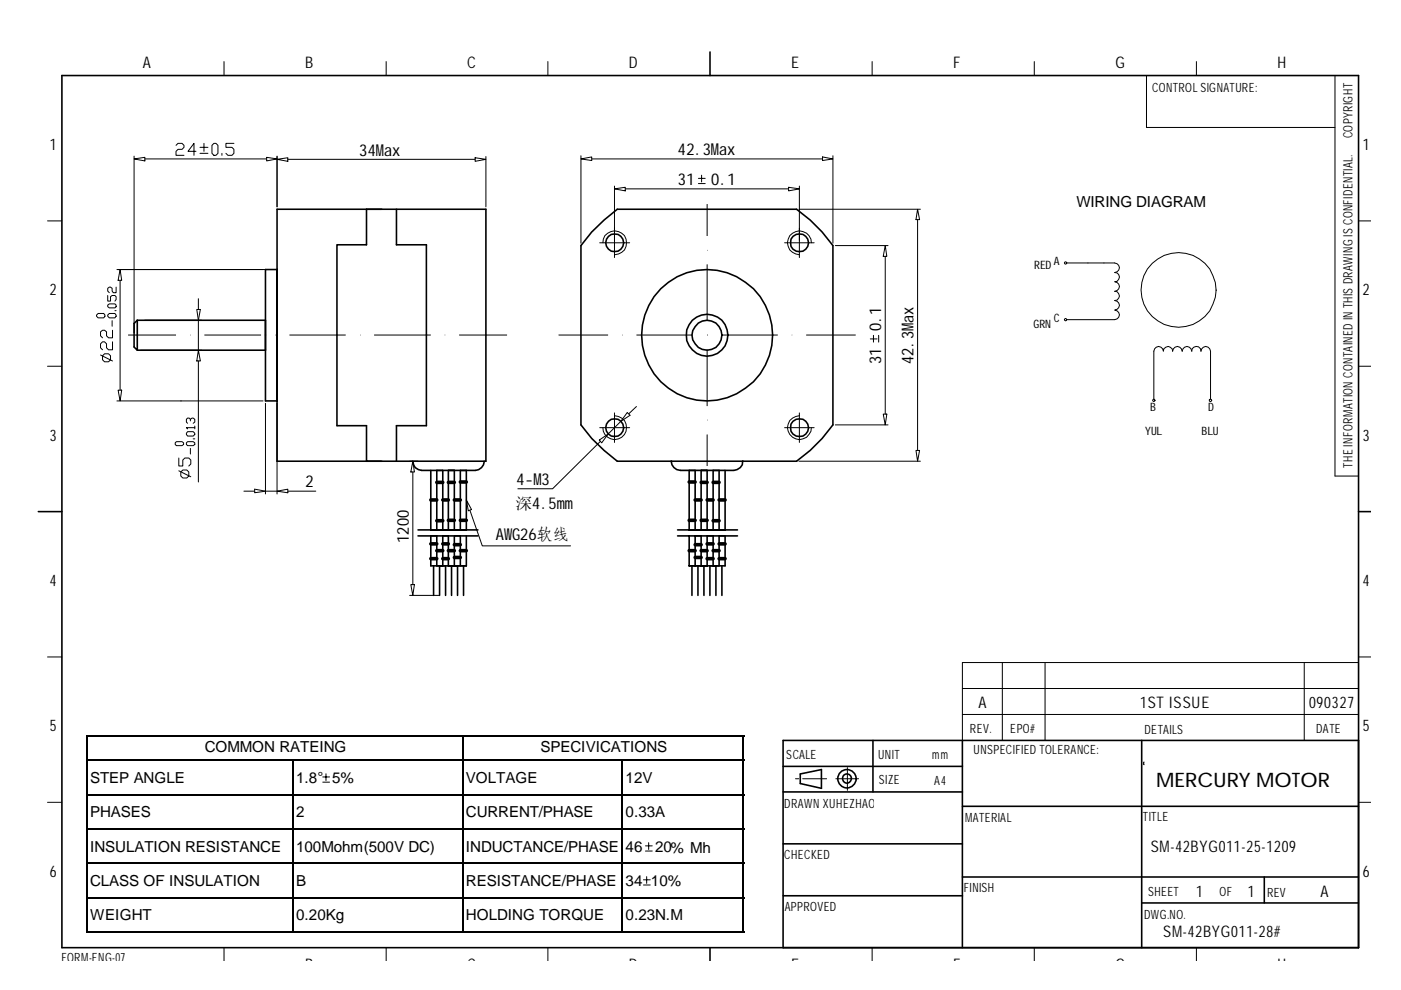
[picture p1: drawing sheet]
<svg xmlns="http://www.w3.org/2000/svg" width="297mm" height="210mm" viewBox="0 0 297 210" stroke-linecap="round" stroke-linejoin="round" font-family="sans-serif">
<g fill="none" stroke="#000" stroke-width=".21">
<path d="M47.5 13.1v2.9M81.9 13.1v2.9M116.2 13.1v2.9M184.9 13.1v2.9M219.3 13.1v2.9M243.1 16v11h39.9M253.7 13.1v2.9M283 16v84.9h5M28.4 33.7l2.3-.3v.7zM28.4 33.1v37.4M30.7 33.7h25.8M37.3 30.8l.4-.4h.9l.4 .4v.4l-.4 .5h-.9l-.4 .4v.8h1.7"/>
<path d="M41.6 32.1h-1.7l1.2-1.7v2.5M42.4 32.5h1.7M42.4 31.2h1.7M43.2 30.4v1.7M45.4 30.4h.4l.4 .4v1.7l-.4 .4h-.4l-.5-.4v-1.7zM47.1 32.5v.4M49.6 30.4h-1.7v.8h1.3l.4 .5v.8l-.4 .4h-.9l-.4-.4M56.5 33.4l2.2 .3-2.2 .4zM58.7 33.8l2.3-.4v.8zM58.7 33.1v10.8M61 33.8h39.7M100.7 33.4l2.3 .4-2.3 .4z"/>
<path d="M103 33.2v10.7M123.2 33.7l2.3-.4v.7zM123.2 33v18.6M125.5 33.7h48.9M130.3 39.5v15.1M148.1 38.9h1.4M148.1 37.8h1.4M148.8 37.1v1.5M167.2 39.7l2.3 .3-2.3 .5zM169.5 39.5v15.1M174.4 33.3l2.2 .4-2.2 .3zM176.6 33v18.6"/>
<path d="M10.1 46.8h3M24.8 57.1h31M25 57.1h31.3M25.5 57.1l.3 2.3h-.8zM25.5 59.4v23.3M127.1 51.5h6.4M127.8 51.5a2.52 2.52 0 0 1 2.6-2.5 2.52 2.52 0 0 1 2.5 2.5 2.52 2.52 0 0 1-2.6 2.5M130.3 40l2.3-.3v.8zM132.6 40h34.6M149.9 43.3v6.7M149.9 56v12.1M149.9 53.1h.1"/>
<path d="M166.4 51.5h6.2M169.4 44.4h25.7M172 51.5a2.52 2.52 0 0 0-2.5-2.5 2.52 2.52 0 0 0-2.5 2.5 2.52 2.52 0 0 0 2.5 2.5M177.1 52.1h11.2M187.7 52.1l.3 2.3h-.7zM187.7 54.4v33.4M194.5 44.4l.5 2.2h-.8zM194.5 46.6v48.9M226.2 55.8l-.3 .2-.2-.2 .2-.3 .3 .3h10.1a1.02 1.02 0 0 1 1.1 1 1.02 1.02 0 0 1-1.1 1 .97 .97 0 0 1 1.1 1 .97 .97 0 0 1-1.1 .9 1.02 1.02 0 0 1 1.1 1.1 1.02 1.02 0 0 1-1.1 1 .97 .97 0 0 1 1.1 .9 .97 .97 0 0 1-1.1 1 1.02 1.02 0 0 1 1.1 1 1.02 1.02 0 0 1-1.1 1 1.02 1.02 0 0 1 1.1 1.1 1.02 1.02 0 0 1-1.1 1h-10.1M288 46.8h2.7M10.1 77.7h3M20.8 66.5h1.2l.2 .6-.2 .3h-1.2l-.3-.3v-.3z"/>
<path d="M21.3 75.3l2.6 1.2M21.7 75.4l.5-.4h.8l.4 .4v.9l-.4 .4h-.8l-.5-.4zM22.8 64.7l.4-.3h1.2l.2 .3v.3l-.2 .3h-1.2l-.4-.3zM22.8 62.7v1.1h.6v-.9l.4-.2h.6l.2 .2v.6l-.2 .3M23.2 66.5h1.2l.2 .6-.2 .3h-1.2l-.4-.3v-.3zM23.8 68v1.2M23.9 72.5v1.7h-.9l-.4-.5v-.8l-.4-.4h-.5l-.4 .4v.8l.4 .5M23.9 70v1.6h-.9l-.4-.4v-.8l-.4-.4h-.5l-.4 .4v.8l.4 .4M24.4 65.9h.2M24.6 60.9v1.2h-.6l-.2-.4v-.6l-.4-.2-.6 .2v.6l.4 .4M27.2 71h10.1M29.8 74.3h12.9"/>
<path d="M30.6 67.9h12.1M40.4 71h.1M42.1 67.9l-.4-2.3h.8l-.4 2.3v6.4M42.1 74.3l.4 2.2h-.8zM42.1 63.3v2.3M42.1 76.5v25.7M43.3 71h12.1M58.3 71h.1M61.4 71h11.9M76.3 71h.1M79.3 71h12M94.3 71h.1"/>
<path d="M97.3 71h10.2M118.4 71h10.5M131.9 71h.1M134.9 71h12M149.9 71h.1M149.9 74.1v12M152.9 71h12M167.9 71h.1M170.9 71h10.5M184.5 71.9h1.5M185.2 71.1v1.4M186.3 71.1v1.4"/>
<path d="M288 77.7h2.7M24.8 85h31M25 82.7h.8l-.3 2.3zM37.1 93.9l.3-.3h1.2l.3 .3v.3l-.3 .3h-1.2l-.3-.3zM37.9 97.1v1.7h.9v-1.3l.4-.4h.8l.5 .4v.9l-.5 .4M37.9 99.8l2.6 1.3M39.5 93.9l.3-.3h1.2l.3 .3v.3l-.3 .3h-1.2l-.3-.3zM39.8 91.5h1.2l.3 .4v.2l-.3 .4h-1.2l-.3-.4zM40.4 89.2v-.3l-.3-.3h-.3l-.3 .3v.6l.3 .2M40.4 88.9l.3-.3 .6 .3v.6l-.3 .2M40.4 95.1v1.2M41 93h.3"/>
<path d="M41.3 90.7h-1.8l.3 .2M41.3 90.3v.6M56.3 85.5v19.2M58.7 85.5v19.2M86.8 97.8h1.8M87.5 97.8l.4 2.3h-.8zM127.1 93.3l1.8-1.3-1.3 1.9zM127.1 90.7h6.4M127.3 93.6l-10.1 10h-7.4M130.3 88.1a2.52 2.52 0 0 1 2.6 2.5 2.52 2.52 0 0 1-2.5 2.6 2.52 2.52 0 0 1-2.6-2.5M130.3 87.5v6.3M131.6 89.3l1.4-1.8 .6 .6-2 1.2-2.7 2.7"/>
<path d="M134.9 86.2l-1.6 1.5M144.3 99.7h9.4M149.9 92.1v6.7M149.9 89.1h.1M166.4 90.7h6.2M169.4 97.8h25.7M169.5 88.1a2.52 2.52 0 0 0-2.5 2.6 2.52 2.52 0 0 0 2.5 2.5 2.52 2.52 0 0 0 2.5-2.5M169.5 87.5v6.3M177.1 90.1h11.2M187.3 87.8h.7l-.3 2.3zM194.2 95.5h.8l-.5 2.3zM244.6 84.6v-10.1a1.02 1.02 0 0 1 1-1 1.02 1.02 0 0 1 1.1 1 .97 .97 0 0 1 .9-1.1 .97 .97 0 0 1 1 1.1 1.02 1.02 0 0 1 1-1 1.02 1.02 0 0 1 1 1 1.02 1.02 0 0 1 1.1-1 1.02 1.02 0 0 1 1 1 1 1 0 0 1 1.4-1l.4 .5 .1 .5a1.02 1.02 0 0 1 1-1 1.02 1.02 0 0 1 1.1 1v10.1"/>
<path d="M256.4 84.7h.4v.3h-.4zM38.3 100.1l.5-.4h.8l.4 .4v.8l-.4 .4h-.8l-.5-.4zM51.7 104.1h2.3M56.3 104.1l-2.3 .4v-.8l2.3 .4h2.4M58.7 104.1l2.3-.4v.8zM61 104.1h6M87.5 100.1v23.9M98.9 106l1.1 2-.7 .3zM99.6 108.2l2.7 7.5h18.7M10.1 139.3h3M86.8 126.2h6.3M87.1 124h.8l-.4 2.2z"/>
<path d="M288 139.3h2.7M204 146h84M204 157v-16.5h84v16.5M204 151.5h84M212.5 140.5v16.5M221.6 140.5v16.5M276.5 140.5v16.5M10.1 170.1h3M68.4 165.8h1.5M68.4 164.7h1.5M69.1 164.1v1.4M136.9 179.3h1.4"/>
<path d="M137.5 178.7v1.4M242.6 161.6v.6M288 170.1h2.7M136.4 187.6h1.5M136.4 186.5h1.5M136.9 180.4h1.4M137.1 185.9v1.4M47.5 200.9v2.7M81.9 200.9v2.7M116.2 200.9v2.7M184.9 200.9v2.7M219.3 200.9v2.7"/>
<path d="M253.7 200.9v2.7"/>
<circle cx="225.9" cy="67.8" r=".25"/>
<circle cx="249.9" cy="61.5" r="7.9"/>
<circle cx="244.6" cy="84.9" r=".25"/>
</g>
<g fill="none" stroke="#000" stroke-width=".34">
<path d="M13.1 16h274.9v184.9h-274.9zM150.5 11v5M77.7 44.4v7.5h-6.3v38.4h6.3v7.5M84.1 44.4v7.5h6.3v38.4h-6.3v7.5M125.5 49.2l2.6-2.5 2.8-2.3h38l2.9 2.3 2.5 2.5 2.3 2.9v38l-2.3 2.9-2.5 2.5-2.9 2.3h-38l-2.8-2.3-2.6-2.5-2.3-2.9v-38zM28.4 68.6l.7-.7v6.4l-.7-.7zM29.1 67.9h27.2v6.4h-27.2M58.7 71v26.8h44.3v-53.4h-44.3v26.6v-13.9h-2.4v27.9h2.4M87.5 97.8a1.88 1.88 0 0 0 1.9 1.9h11.4a2.04 2.04 0 0 0 1.9-1.9M91.3 99.7v12.7M92.6 99.7v12.7M93.9 99.7v12.7h-1.3h2.5v-12.7"/>
<path d="M96.3 99.7v12.7M97.6 99.7v12.7M98.9 99.7v12.7M142.3 97.8a2.03 2.03 0 0 0 2 1.9h11.3a1.88 1.88 0 0 0 1.9-1.9M146.1 99.7v12.7M147.4 99.7v12.7M148.7 99.7v12.7M149.9 99.7v12.7h2.6h-1.3v-12.7M152.5 99.7v12.7M153.7 99.7v12.7M8.1 108.5h5M88.6 112.4h12.7"/>
<path d="M88.6 113.6h12.7M91.3 113.6v6.4h7.6M91.9 120v6.2M92.6 113.6v6.4M93.2 120v6.2M93.9 113.6v6.4M94.5 120v6.2M95.1 113.6v6.4M95.7 120v6.2M96.3 113.6v6.4M97.6 113.6v6.4M98.3 120v6.2"/>
<path d="M98.9 120h-1.9v6.2M98.9 113.6v6.4M143.7 112.4h12.7M143.7 113.6h12.7M146.1 120h3.1v6.2M146.1 113.6v6.4M146.7 120v6.2M147.4 113.6v6.4M148 120v6.2M148.7 113.6v6.4M149.9 113.6v6.4M150.5 120v6.2"/>
<path d="M151.2 113.6v6.4M151.8 120v6.2M152.5 113.6v6.4M153.1 120v6.2M153.7 113.6v6.4h-7.6M288 108.5h2.7M18.4 155.9v41.9M18.6 156.1h139.2M98.1 156.2v41.6M157.6 156.2v41.6M185.1 157v10.9M204 157v43.9"/>
<path d="M242.1 157v43.9M288 157h-122v43.9M18.6 161.2h139.2M18.6 168.5h139.2M18.6 175.8h139.2M62.1 161.4v36.4M132 161.4v36.4M166 162.5h38M166 167.9h38M166 178.9h38M169.7 164.1l4.5-.9v3.9l-4.5-1zM204 171h84"/>
<path d="M18.6 183.1h139.2M18.6 190.4h139.2M18.6 197.6h139.2M166 189.9h38M204 185.9h84M242.1 191.4h45.9M268.1 185.9v5.5M150.5 200.9v2.7"/>
<circle cx="130.3" cy="51.5" r="1.9"/>
<circle cx="169.5" cy="51.5" r="1.92"/>
<circle cx="149.9" cy="71.1" r="3.2"/>
<circle cx="149.9" cy="71.1" r="4.4"/>
<circle cx="149.9" cy="71.1" r="13.9"/>
<circle cx="130.3" cy="90.7" r="1.9"/>
<circle cx="169.5" cy="90.7" r="1.92"/>
<circle cx="179.6" cy="165" r=".95"/>
<circle cx="179.6" cy="165.1" r="1.95"/>
</g>
<path d="M175.3 165.1h-6.6M179.7 162.7v4.9M182 165.1h-4.8" fill="none" stroke="#000" stroke-width=".21" stroke-dasharray="5.1 .8 .8"/>
<g fill="#fff" stroke="#fff" stroke-width=".21">
<path d="M248.6 179.8h38.9v4.8h-38.9z" fill-rule="evenodd"/>
<path d="M280 187h1.6v3.4h-1.6z" fill-rule="evenodd"/>
<path d="M263.5 173h9.1v3.4h-9.1z" fill-rule="evenodd"/>
<path d="M253.6 187h1.4v3.4h-1.4z" fill-rule="evenodd"/>
<path d="M264.6 187h1.3v3.4h-1.3z" fill-rule="evenodd"/>
<path d="M185.4 169h10.8v3.4h-10.8z" fill-rule="evenodd"/>
<path d="M197.6 158.3h3.6v2.8h-3.6z" fill-rule="evenodd"/>
<path d="M198 163.8h2.7v2.8h-2.7z" fill-rule="evenodd"/>
<path d="M207.4 147h1.7v3.4h-1.7z" fill-rule="evenodd"/>
<path d="M241.7 147h14.7v3.4h-14.7z" fill-rule="evenodd"/>
<path d="M277.5 147h9.5v3.4h-9.5z" fill-rule="evenodd"/>
</g>
<g fill="none" stroke="#000" stroke-width=".76">
<path d="M91.3 115.3h1.3M91.3 118.4h1.3M91.3 106h1.3M92.6 116.8h1.3M92.6 102.3h1.3M92.6 110.4h1.3M93.9 115.3h1.2M93.9 118.4h1.2M93.9 106h1.2M95.1 110.3h1.2M95.1 116.8h1.2M95.1 102.3h1.2"/>
<path d="M96.3 106h1.3M96.3 115.5h1.3M96.3 118.2h1.3M97.6 110.3h1.3M97.6 116.8h1.3M97.6 102.2h1.3M146.1 110.3h1.3M146.1 116.8h1.3M146.1 102.2h1.3M147.4 106h1.3M147.4 115.5h1.3M147.4 118.2h1.3"/>
<path d="M148.7 110.3h1.2M148.7 116.8h1.2M148.7 102.3h1.2M149.9 115.3h1.3M149.9 118.4h1.3M149.9 106h1.3M151.2 116.8h1.3M151.2 102.3h1.3M151.2 110.4h1.3M152.5 115.3h1.2M152.5 118.4h1.2M152.5 106h1.2"/>
</g>
<text font-size="4.2" x="245.1" y="166.8">MERCURY MOTOR</text>
<text font-size="3.6" x="109.3" y="107.9">深4.5mm</text>
<g font-size="3.5">
<text x="76.2" y="33">34M</text>
<text x="81.4" y="33">ax</text>
<text x="143.7" y="32.9">42.3M</text>
<text x="152.5" y="32.9">ax</text>
<text x="143.7" y="39.2">31</text>
<text x="150.8" y="39.2">0.1</text>
<text x="186.8" y="70.2" transform="rotate(-90 186.8 70.2)">0.1</text>
<text x="193.7" y="68.5" transform="rotate(-90 193.7 68.5)">ax</text>
<text x="186.8" y="77.2" transform="rotate(-90 186.8 77.2)">31</text>
<text x="193.7" y="77.2" transform="rotate(-90 193.7 77.2)">42.3M</text>
<text x="64.8" y="103.3">2</text>
<text x="109.5" y="102.8">4-M</text>
<text x="114.8" y="102.8">3</text>
<text x="86.7" y="115.1" transform="rotate(-90 86.7 115.1)">1200</text>
<text x="105.1" y="114.6">AW26软线</text>
<text x="108.6" y="114.6">G</text>
</g>
<g font-size="3.4">
<text x="30.3" y="14.3">A</text>
<text x="64.7" y="14.3">B</text>
<text x="99.1" y="14.3">C</text>
<text x="133.3" y="14.3">D</text>
<text x="167.7" y="14.3">E</text>
<text x="202.1" y="14.3">F</text>
<text x="236.5" y="14.3">G</text>
<text x="270.8" y="14.3">H</text>
<text x="10.6" y="31.8">1</text>
<text x="289" y="31.8">1</text>
<text x="10.6" y="62.6">2</text>
<text x="289" y="62.6">2</text>
<text x="10.6" y="93.4">3</text>
<text x="289" y="93.4">3</text>
<text x="10.6" y="124.2">4</text>
<text x="289" y="124.2">4</text>
<text x="10.6" y="155">5</text>
<text x="207.4" y="150.1">A</text>
<text x="241.7" y="150.1">1ST ISSUE</text>
<text x="277.5" y="150.1">090327</text>
<text x="289" y="155">5</text>
<text x="10.6" y="185.9">6</text>
<text x="244" y="180.6">SM-42BYG011-25-1209</text>
<text x="289" y="185.9">6</text>
<text x="253.6" y="190.1">1</text>
<text x="264.6" y="190.1">1</text>
<text x="280" y="190.1">A</text>
<text x="246.6" y="198.6">SM-42BYG011-28#</text>
<text x="64.7" y="205.8">B</text>
<text x="99.1" y="205.8">C</text>
<text x="133.3" y="205.8">D</text>
<text x="167.7" y="205.8">E</text>
<text x="202.1" y="205.8">F</text>
<text x="236.5" y="205.8">G</text>
<text x="270.8" y="205.8">H</text>
</g>
<g font-size="3.2">
<text x="228.2" y="43.9">WIRING DIAGRAM</text>
<text x="43.4" y="159.5">COMMON RATEING</text>
<text x="114.6" y="159.5">SPECIVICATIONS</text>
<text x="19.1" y="166">STEP ANGLE</text>
<text x="62.8" y="166">1.8° 5%</text>
<text x="98.8" y="166">VOLTAGE</text>
<text x="132.7" y="166">12V</text>
<text x="19.1" y="173.3">PHASES</text>
<text x="62.8" y="173.3">2</text>
<text x="98.8" y="173.3">CURRENT/PHASE</text>
<text x="132.7" y="173.3">0.33A</text>
<text x="19.1" y="180.5">INSULATION RESISTANCE</text>
<text x="62.8" y="180.5">100Mohm(500V DC)</text>
<text x="98.8" y="180.5">INDUCTANCE/PHASE</text>
<text x="132.7" y="180.5">46</text>
<text x="138.9" y="180.5">20% Mh</text>
<text x="19.1" y="187.8">CLASS OF INSULATION</text>
<text x="62.8" y="187.8">B</text>
<text x="98.8" y="187.8">RESISTANCE/PHASE</text>
<text x="132.7" y="187.8">34</text>
<text x="138" y="187.8">10%</text>
<text x="19.1" y="195.1">WEIGHT</text>
<text x="62.8" y="195.1">0.20Kg</text>
<text x="98.8" y="195.1">HOLDING TORQUE</text>
<text x="132.7" y="195.1">0.23N.M</text>
</g>
<g font-size="2.7">
<text x="244.3" y="19.6">CONTROLSIGNATURE:</text>
<text x="286.8" y="29.3" transform="rotate(-90 286.8 29.3)">COPYRIGHT</text>
<text x="286.8" y="99.2" transform="rotate(-90 286.8 99.2)">THE INFORMATION CONTAINEDIN THIS DRAWING IS CONFIDENTIAL.</text>
<text x="205.7" y="155.5">REV.</text>
<text x="214.2" y="155.5">EPO#</text>
<text x="242.7" y="155.5">DETAILS</text>
<text x="279.1" y="155.5">DATE</text>
<text x="166.7" y="160.9">SCALE</text>
<text x="186.2" y="161">UNIT</text>
<text x="197.6" y="160.9">mm</text>
<text x="206.4" y="159.9">UNSPECIFIEDTOLERANCE:</text>
<text x="186.4" y="166.3">SIZE</text>
<text x="198" y="166.4">A4</text>
<text x="166.3" y="171.2">DRAWN XUHEZHAO</text>
<text x="204.6" y="174.3">MATERIAL</text>
<text x="242.3" y="174.2">TITLE</text>
<text x="166.3" y="182.1">CHECKED</text>
<text x="204.4" y="189.1">FINISH</text>
<text x="243.4" y="190">SHEET</text>
<text x="258.6" y="190">OF</text>
<text x="268.6" y="190.1">REV</text>
<text x="166.4" y="193.1">APPROVED</text>
<text x="242.6" y="194.8">DWG.NO.</text>
<text x="13" y="204">FORM-ENG-07</text>
</g>
<g font-size="2.5">
<text x="219.2" y="57.1">RED</text>
<text x="223.5" y="56.3">A</text>
<text x="219.1" y="69.5">GRN</text>
<text x="223.5" y="68.3">C</text>
<text x="243.9" y="87.2">B</text>
<text x="256.1" y="87.2">D</text>
<text x="242.8" y="92.2">YUL</text>
<text x="254.7" y="92.2">BLU</text>
</g>
</svg>
